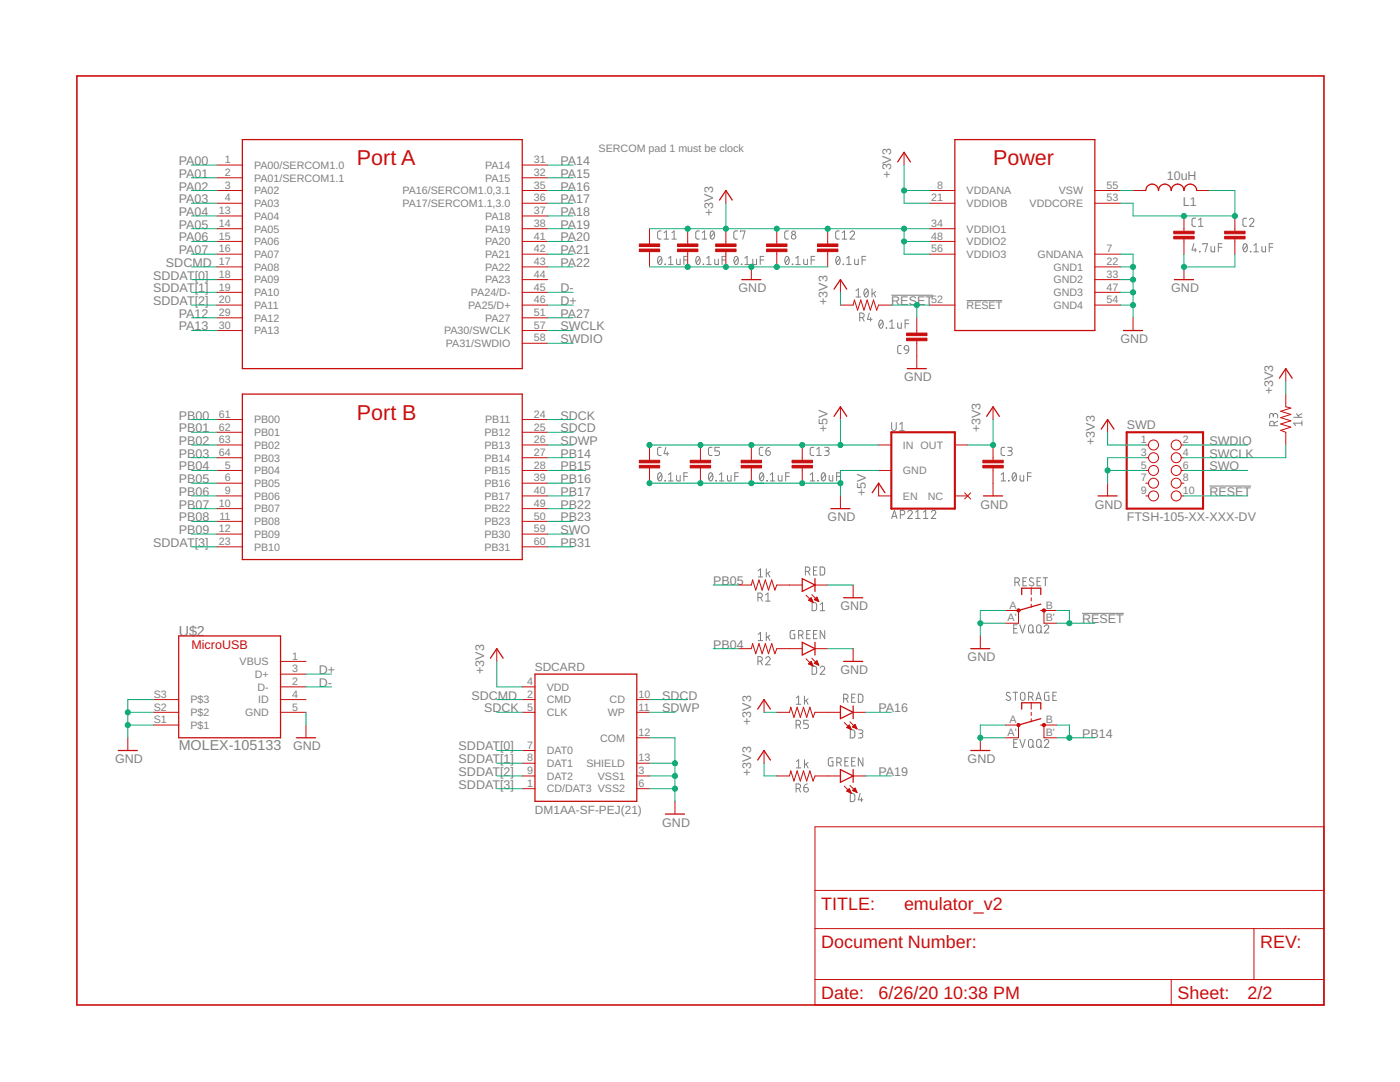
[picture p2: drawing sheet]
<svg xmlns="http://www.w3.org/2000/svg" width="279mm" height="216mm" viewBox="0 0 279 216" stroke-linecap="round" stroke-linejoin="round" font-family="sans-serif">
<g fill="none" stroke="#808080" stroke-width=".2">
<path d="M131.4 51.3l.3-.1a.97 .97 0 0 1 0 1.6 1.02 1.02 0 0 1-.3-1.5zM132 46.1h-.6l-.2 .3 .1 1.1 .1 .2h.6M132 51.5l-.7 .9M132.5 47.7h.9M132.5 46.4l.5-.3v1.6M132.7 52.7l.1 .1zM133.4 52.8h.9M133.4 51.5l.5-.3v1.6M134.1 47.7h.9M134.1 46.4l.4-.3v1.6M135 51.7v.9l.3 .2h.4v-1.1M136.5 51.9h.7"/>
<path d="M137.2 51.2h-.7v1.6M139 51.3l.3-.1a.97 .97 0 0 1 0 1.6 1.02 1.02 0 0 1-.3-1.5zM139.6 46.1h-.5l-.2 .3v1.1l.2 .2h.5M139.7 51.5l-.8 .9M140.1 47.7h1M140.1 46.4l.5-.3v1.6M140.3 52.7l.1 .1zM141 52.8h.9M141 51.5l.5-.3v1.6M141.9 46.2l.3-.1a.95 .95 0 0 1 0 1.6 1.04 1.04 0 0 1-.3-1.5zM142.5 46.4l-.7 .9M142.6 51.7l.1 .9 .2 .2h.5v-1.1"/>
<path d="M144.1 51.9h.7M144.8 51.2h-.7v1.6M146.7 51.3l.2-.1a.97 .97 0 0 1 0 1.6 1.02 1.02 0 0 1-.2-1.5zM147.2 46.1h-.5l-.2 .3v1.1l.2 .2h.5M147.3 51.5l-.7 .9M147.8 46.3v-.2h.9l-.5 1.6M148 52.7l.1 .1zM148.7 52.8h.8M148.7 51.5l.4-.3v1.6M150.2 51.7l.1 .9 .2 .2h.5v-1.1M151.7 51.9h.7M152.4 51.2h-.7v1.6"/>
<path d="M156.8 51.3l.3-.1a.97 .97 0 0 1 0 1.6 1.02 1.02 0 0 1-.3-1.5zM157.3 46.1l-.6 .1-.1 .2 .1 1.1 .1 .2h.5M157.4 51.5l-.7 .9M158.1 52.7l.1 .1zM158.8 52.8h.9M158.8 51.5l.5-.3v1.6M160.4 51.7v.9l.3 .2h.4v-1.1M161.9 51.9h.7M162.6 51.2h-.7v1.6M167 51.3l.2-.1a.97 .97 0 0 1 0 1.6 1.02 1.02 0 0 1-.2-1.5zM167.5 46.1l-.6 .1-.1 .2v1.1l.2 .2h.5M167.6 51.5l-.7 .9"/>
<path d="M168.1 47.7h.9M168.1 46.4l.4-.3v1.6M168.3 52.7l.1 .1zM169 52.8h.9M169 51.5l.4-.3v1.6M169.7 46.4a.45 .45 0 0 1 .6-.3 .45 .45 0 0 1 .1 .7l-.7 .9h.8M170.6 51.7v.9l.2 .2h.5v-1.1M170.8 58l.5-.4v1.7M170.8 59.3h.9M172 51.9h.8M172.6 57.7l.3-.1a.97 .97 0 0 1 0 1.7 1.02 1.02 0 0 1-.3-1.6zM172.8 51.2h-.8v1.6"/>
<path d="M173.2 58l-.7 .9M174 57.6v1.7M174.3 58.5l.5 .8M174.8 58.2l-.8 .5M177.9 58.9h8.3M192.9 60h7.1M238.3 48.6l-.4 1.3h.9M238.5 49.5v.7M238.6 43.5l-.5 .1-.2 .3v1.1l.2 .1 .5 .1M239.2 45.2h.9M239.2 43.9l.4-.4v1.7M239.4 50.2h.1z"/>
<path d="M240.1 48.8v-.2h.9l-.5 1.6M241.7 49.2v.9l.2 .1h.5v-1M243.1 49.3h.8M243.9 48.6h-.8v1.6M248.2 48.7l.3-.1a.97 .97 0 0 1 0 1.6 1.02 1.02 0 0 1-.3-1.5zM248.8 43.5l-.5 .1-.2 .3v1.1l.2 .1 .5 .1M248.9 49l-.8 .9M249.3 43.9a.45 .45 0 0 1 .7-.3 .45 .45 0 0 1 .1 .7l-.8 .9h1M249.5 50.2h.1zM250.2 50.2h.9M250.2 49l.5-.4v1.6M251.8 49.2l.1 .9 .2 .1h.5v-1"/>
<path d="M253.3 49.3h.7M254 48.6h-.7v1.6M171.6 63.4h.4a.46 .46 0 0 0 .5-.5 .46 .46 0 0 0-.5-.4h-.4v1.6M172.1 63.4l.4 .7M173.5 62.5l-.4 1.2h.9M173.8 63.4v.7M175.6 64l.2-.1a.95 .95 0 0 1 0 1.6 1.04 1.04 0 0 1-.2-1.5zM176.2 64.2l-.7 .9M176.9 65.4l.1 .1zM177.5 65.5h1M177.5 64.2l.5-.3v1.6M179.2 64.4v.9l.2 .2h.5v-1.1"/>
<path d="M179.9 68.9l-.5 .1-.2 .3v1l.2 .2 .5 .1M180.6 69.1l.3-.2 .3 .2 .2 .7-.8-.1-.2-.3zM180.6 64.6h.8M181.4 69.8l-.2 .5-.6 .3M181.4 63.9h-.8v1.6M131.4 94.4l.3-.1a.97 .97 0 0 1 0 1.7 1.03 1.03 0 0 1-.3-1.6zM132 89.3h-.6l-.2 .3 .1 1.1 .1 .1 .6 .1M132 94.7l-.7 .9M132.7 95.9l.1 .1zM132.9 89.3l-.4 1.2h.9M133.2 90.2v.7M133.4 96h.9"/>
<path d="M133.4 94.7l.5-.4v1.7M135 94.9v.9l.3 .2h.4v-1.1M136.5 95.1h.7M137.2 94.3h-.7v1.7M141.6 94.4l.2-.1a.97 .97 0 0 1 0 1.7 1.03 1.03 0 0 1-.2-1.6zM142.1 89.3h-.5l-.2 .3v1.1l.2 .1 .5 .1M142.2 94.7l-.7 .9M142.9 95.9l.1 .1zM143.6 96h.9M143.6 94.7l.4-.4v1.7M143.6 89.3h-.9v.7h.5a.46 .46 0 0 1 .4 .4 .46 .46 0 0 1-.4 .5h-.5M145.2 94.9v.9l.2 .2h.5v-1.1"/>
<path d="M146.6 95.1h.8M147.4 94.3h-.8v1.7M151.7 94.4l.3-.1a.97 .97 0 0 1 0 1.7 1.03 1.03 0 0 1-.3-1.6zM152.3 89.3h-.5l-.3 .3 .1 1.2 .7 .1M152.4 94.7l-.8 .9M152.8 90h.6a.45 .45 0 0 1 .3 .5 .45 .45 0 0 1-.4 .4 .45 .45 0 0 1-.5-.5zM153 95.9l.1 .1zM153.6 89.3l-.5 .1-.3 .6M153.7 96h.9M153.7 94.7l.5-.4v1.7M155.3 94.9v.9l.3 .2h.5v-1.1M156.8 95.1h.7"/>
<path d="M157.5 94.3h-.7v1.7M161.7 96h.9M161.7 94.7l.5-.4v1.7M162.4 89.3h-.5l-.2 .3 .1 1.2 .6 .1M163 90.9h.9M163 89.6l.4-.3v1.6M163.2 95.9l.1 .1zM164.1 94.4l.2-.1a.97 .97 0 0 1 0 1.7 1.03 1.03 0 0 1-.2-1.6zM164.6 89.3h.5a.36 .36 0 0 1 .4 .3 .36 .36 0 0 1-.4 .4h-.4M164.7 94.7l-.7 .9M165 90a.46 .46 0 0 1 .5 .4 .46 .46 0 0 1-.5 .5h-.4M165.5 94.9v.9l.3 .2h.4v-1.1"/>
<path d="M167 95.1h.7M167.7 94.3h-.7v1.7M177.9 84.3v1.2a.46 .46 0 0 0 .5 .4 .46 .46 0 0 0 .5-.4v-1.2M179.6 84.7l.4-.4v1.6M179.6 85.9h.9M199.8 94.7l.4-.4v1.7M199.8 96h.9M200.5 89.3h-.5l-.2 .3v1.1l.4 .2h.3M201.1 89.3h.5a.36 .36 0 0 1 .4 .3 .36 .36 0 0 1-.4 .4h-.3M201.3 95.9l.1 .1zM201.5 90a.46 .46 0 0 1 .5 .4 .46 .46 0 0 1-.5 .5h-.4M202.2 94.4l.2-.1a.97 .97 0 0 1 0 1.7 1.03 1.03 0 0 1-.2-1.6z"/>
<path d="M202.8 94.7l-.7 .9M203.6 94.9v.9l.3 .2h.4v-1.1M205.1 95.1h.7M205.8 94.3h-.7v1.7M241.4 97h8.3M254.1 83a.44 .44 0 0 1 .5-.5 .44 .44 0 0 1 .4 .5v.4M254.1 83.2v-.4a.36 .36 0 0 0-.4-.3 .36 .36 0 0 0-.3 .3v.6M254.3 84.9v-.4a.44 .44 0 0 0-.5-.4 .44 .44 0 0 0-.4 .4v.4h1.6M255 84.1l-.7 .3M258.2 83.3h1.6M258.7 82.5l.6 .8M259.8 84.4h-1.6l.4 .5"/>
<path d="M259.8 84v.9M259.8 82.5l-.7 .5M151.3 119.2h.4a.44 .44 0 0 0 .4-.4 .44 .44 0 0 0-.4-.5h-.4v1.7M151.3 113.9l.5-.4v1.6M151.3 115.1h.9M151.8 119.2l.3 .8M152.8 118.7l.5-.4v1.7M152.8 120h.9M152.9 113.5v1.6M153.2 114.4l.4 .7M153.6 114l-.7 .6M160.7 114h.5a.44 .44 0 0 0 .4-.4 .44 .44 0 0 0-.4-.5h-.5v1.6"/>
<path d="M161.3 114l.3 .7M162.3 113.9h.6M163.1 113.1h-.8v1.6h.8M163.7 113.1l.6 .1 .2 .2 .1 .9-.3 .4h-.6zM177.9 103.5l.6-1.7 .5 1.7M178.1 103h.8M179.7 102.7h.4a.44 .44 0 0 0 .5-.4 .44 .44 0 0 0-.5-.5h-.4v1.7M181.2 102.2a.44 .44 0 0 1 .6-.4 .44 .44 0 0 1 .1 .8l-.7 .9h.9M182.7 103.5h.9M182.7 102.2l.5-.4v1.7M184.3 103.5h.9M184.3 102.2l.4-.4v1.7"/>
<path d="M185.9 102.2a.44 .44 0 0 1 .6-.3 .44 .44 0 0 1 .1 .7l-.7 .9h.9M202.5 116.2h.5a.44 .44 0 0 0 .5-.5 .44 .44 0 0 0-.5-.4h-.5v1.6M203.1 116.2l.4 .7M204.2 116h.5M204.9 115.3h-.7v1.6h.7M206.2 115.4l-.5-.1-.3 .4 .1 .2 .6 .3a.38 .38 0 0 1 .2 .5 .38 .38 0 0 1-.6 .2l-.3-.2M207 116h.5M207.7 115.3h-.7v1.6h.7M208.2 115.3h.9M208.6 115.3v1.6M151.3 131.9h.4a.46 .46 0 0 0 .4-.4 .46 .46 0 0 0-.4-.5h-.4v1.7M151.3 126.6l.5-.4v1.6"/>
<path d="M151.3 127.8h.9M151.8 131.9l.3 .8M152.8 131.4a.45 .45 0 0 1 .6-.3 .45 .45 0 0 1 .2 .7l-.8 .9h.9M152.9 126.2v1.6M153.2 127.1l.4 .7M153.6 126.7l-.7 .6M158.6 125.8h-.5l-.4 .2v1.1l.2 .3h.7v-.8h-.3M158.9 139.3l.5-.4v1.6M159.4 126.7h.4a.46 .46 0 0 0 .5-.4 .46 .46 0 0 0-.5-.5h-.4v1.6M159.9 126.7l.4 .7M160.5 138.9v1.6M160.9 139.8l.4 .7"/>
<path d="M161 126.6h.5M161.3 139.4l-.8 .6M161.7 125.8h-.7v1.6h.7M162.1 120.2l.6 .1 .2 .2 .1 .9-.3 .4-.6 .1zM162.1 132.9l.6 .1 .2 .2 .1 .9-.3 .4-.6 .1zM162.3 126.6h.6M163.1 125.8h-.8v1.6h.8M163.7 133.3a.45 .45 0 0 1 .6-.3 .45 .45 0 0 1 .2 .7l-.8 .9h.9M163.7 121.9h.9M163.7 120.6l.4-.4v1.7M164.6 125.8v1.6l-.9-1.6v1.6M168.4 139.4h.4a.46 .46 0 0 0 .4-.4 .46 .46 0 0 0-.4-.5h-.4v1.6"/>
<path d="M168.9 139.4l.3 .7M170 139.2h.5M170.7 138.5h-.7v1.6h.7M171.3 138.5l.6 .1 .3 .2v.9l-.3 .4h-.6zM201.6 138.3l-.4-.2-.3 .1-.1 .3 .1 .2 .6 .4a.38 .38 0 0 1 .1 .5 .38 .38 0 0 1-.5 .1l-.3-.2M202.2 138.1h.9M202.3 125.4h.6M202.6 138.1v1.7M203 124.7h-.7v1.6h.7M203.5 124.7l.6 1.6 .5-1.6M203.8 138.3l.3-.2 .3 .2 .2 1a.46 .46 0 0 1-.5 .5 .46 .46 0 0 1-.5-.5v-.7zM205.3 139h.4a.46 .46 0 0 0 .5-.4 .46 .46 0 0 0-.5-.5h-.4v1.7"/>
<path d="M205.4 124.8l.3-.1 .3 .1 .2 1.1a.46 .46 0 0 1-.5 .4 .46 .46 0 0 1-.4-.4v-.8zM205.8 139l.4 .8M206 125.9l.3 .4M206.7 139.8l.6-1.7 .5 1.7M206.9 139.4h.8M207 124.8l.3-.1 .3 .1 .2 1.1a.44 .44 0 0 1-.5 .4 .44 .44 0 0 1-.4-.4zM207.6 125.9l.4 .4M208.4 125.1a.44 .44 0 0 1 .6-.4 .44 .44 0 0 1 .2 .7l-.8 .9h.9M209.3 138.1h-.5l-.3 .3-.1 1 .3 .3 .6 .1v-.9h-.2M210.1 138.9h.6M210.8 138.1h-.7v1.7h.7M216 122.4h8.3"/>
<path d="M158.9 144.6h.4a.46 .46 0 0 0 .5-.4 .46 .46 0 0 0-.5-.5h-.4v1.7M158.9 157.3h.4a.46 .46 0 0 0 .5-.4 .46 .46 0 0 0-.5-.5h-.4v1.7M158.9 152l.5-.4v1.6M158.9 140.5h.9M158.9 153.2h.9M159.4 144.6l.4 .8M159.4 157.3l.4 .8M160.4 157.1h.6a.45 .45 0 0 1 .3 .5 .45 .45 0 0 1-.4 .4 .45 .45 0 0 1-.5-.4zM160.5 151.6v1.6M160.9 152.5l.4 .7M161.1 156.4l-.4 .2-.3 .5M161.3 152.1l-.8 .6"/>
<path d="M161.3 143.7h-.9v.7h.6a.46 .46 0 0 1 .3 .5 .46 .46 0 0 1-.3 .5h-.6M166.2 151.2h-.7l-.1 .2-.1 1.1 .2 .3h.7v-.9h-.3M167 152.1h.4a.46 .46 0 0 0 .5-.4 .46 .46 0 0 0-.5-.5h-.4v1.6M167.5 152.1l.4 .7M168.6 151.9h.5M169.3 151.2h-.7v1.6h.7M169.7 145.6l.6 .1 .3 .2a1.33 1.33 0 0 1-.1 1.2l-.8 .2zM169.7 158.3l.8 .2a1.33 1.33 0 0 1 .1 1.2l-.3 .2-.6 .1zM170 151.9h.5M170.7 151.2h-.7v1.6h.7M171.3 145.6h.6a.36 .36 0 0 1 .3 .4 .36 .36 0 0 1-.3 .3h-.4M171.7 158.3l-.4 1.3h.9"/>
<path d="M171.8 146.3a.46 .46 0 0 1 .4 .5 .46 .46 0 0 1-.4 .5h-.5M171.9 159.2v.8M172.2 151.2v1.6l-.9-1.6v1.6M202.3 148.3h.6M203 147.5h-.7v1.7h.7M203.5 147.5l.6 1.7 .5-1.7M205.4 147.7l.3-.2 .3 .2 .2 1a.46 .46 0 0 1-.5 .5 .46 .46 0 0 1-.4-.5zM206 148.8l.3 .4M207 147.7l.3-.2 .3 .2 .2 1a.44 .44 0 0 1-.5 .5 .44 .44 0 0 1-.4-.5zM207.6 148.8l.4 .4M208.4 147.9a.44 .44 0 0 1 .6-.3 .44 .44 0 0 1 .2 .7l-.8 .9h.9"/>
<circle cx="158.4" cy="46.5" r=".36"/>
<circle cx="158.4" cy="47.3" r=".46"/>
</g>
<path d="M15.3 15.2h248.9v185.3h-248.9z" fill="none" stroke="#c90d0c" stroke-width=".32"/>
<g fill="none" stroke="#c90d0c" stroke-width=".2">
<path d="M43.3 32.9h5.1M43.3 35.5h5.1M43.3 38h5.1M104.2 32.9h5.1M104.2 35.5h5.1M104.2 38h5.1M144.9 38v2.6M180.4 30.4v2.5M185.5 38h5.1M218.5 38h5.1M226.1 38h2.6M238.8 38h2.6"/>
<path d="M43.3 40.6h5.1M43.3 43.1h5.1M43.3 45.6h5.1M43.3 48.2h5.1M43.3 50.7h5.1M43.3 55.8h5.1M43.3 58.3h5.1M43.3 53.3h5.1M104.2 40.6h5.1M104.2 43.1h5.1M104.2 45.6h5.1M104.2 48.2h5.1"/>
<path d="M104.2 50.7h5.1M104.2 55.8h5.1M104.2 58.3h5.1M104.2 53.3h5.1M129.6 45.6v3.1M129.6 50.2v3.1M137.2 45.6v3.1M137.2 50.2v3.1M144.9 45.6v3.1M144.9 50.2v3.1M149.9 53.3v2.5M155 45.6v3.1"/>
<path d="M155 50.2v3.1M165.2 45.6v3.1M165.2 50.2v3.1M167.7 55.8v2.5M185.5 40.6h5.1M185.5 45.6h5.1M185.5 48.2h5.1M185.5 50.7h5.1M218.5 40.6h5.1M218.5 50.7h5.1M218.5 55.8h5.1M218.5 58.3h5.1"/>
<path d="M218.5 53.3h5.1M236.3 43.1v3M236.3 47.7v3M236.3 53.3v2.5M246.4 43.1v3M246.4 47.7v3M43.3 60.9h5.1M43.3 63.4h5.1M43.3 66h5.1M104.2 60.9h5.1M104.2 63.4h5.1M104.2 66h5.1"/>
<path d="M104.2 68.5h5.1M167.7 60.9h2.6l.2-1 .7 2 .6-2 .6 2 .7-2 .6 2 .6-2 .7 2 .3-1h2.6M183 63.4v3.1M183 68v5.6M185.5 60.9h5.1M218.5 60.9h5.1M226.1 63.4v2.6M256.6 78.6v2.6l1 .2-2 .7 2 .6-2 .6 2 .7-2 .6 2 .6-2 .7 1 .4v2.5M256.6 73.6v2.5M43.3 86.3h5.1M43.3 88.8h5.1M43.3 91.3h5.1"/>
<path d="M43.3 93.9h5.1M43.3 96.4h5.1M43.3 99h5.1M43.3 83.7h5.1M104.2 86.3h5.1M104.2 88.8h5.1M104.2 91.3h5.1M104.2 93.9h5.1M104.2 96.4h5.1M104.2 99h5.1M104.2 83.7h5.1M129.6 88.8v3"/>
<path d="M129.6 93.4v3M139.8 88.8v3M139.8 93.4v3M149.9 88.8v3M149.9 93.4v3M160.1 88.8v3M160.1 93.4v3M167.7 81.2v2.5M167.7 99v2.5M175.3 88.8h2.6M175.3 93.9h2.6M175.3 96.4v2.6h2.6"/>
<path d="M190.6 88.8h2.5M190.6 99h2.5M192.5 98.3l1.2 1.3M193.7 98.3l-1.2 1.3M198.2 81.2v2.5M198.2 88.8v3M198.2 93.4v5.6M221 83.7v2.6M221 96.4v2.6M228.7 88.8h.5M228.7 91.3h.5M228.7 93.9h.5"/>
<path d="M228.7 96.4h.5M228.7 99h.5M235.7 88.8h.6M235.7 91.3h.6M235.7 93.9h.6M235.7 96.4h.6M235.7 99h.6M43.3 101.5h5.1M43.3 104h5.1M43.3 106.6h5.1M43.3 109.1h5.1M104.2 101.5h5.1"/>
<path d="M104.2 104h5.1M104.2 106.6h5.1M104.2 109.1h5.1M147.4 116.7h2.5l.3-1 .6 2.1 .7-2.1 .6 2.1 .6-2.1 .7 2.1 .6-2.1 .6 2.1 .4-1.1h5.1M160.9 118.8l1.4 1.4M161.4 119.8l.5-.5 .4 .9zM161.4 119.7h.7M161.5 119.8h.6M161.5 119.6h.5M161.7 119.5h.3M161.8 120h.4M161.8 119.4h.1"/>
<path d="M162 118.6l1.4 1.4M162.5 119.7l.5-.6 .4 .9zM162.6 119.6h.6M162.6 116.7h2.6M162.7 119.7h.6M162.7 119.5h.5M162.8 119.4h.3M162.9 119.2h.2M162.9 119.8h.4M163.2 120h.2M170.3 116.7v2.6M205.8 117.4v1.2"/>
<path d="M205.8 119.3v.6M30.6 139.6h5.1M56 139.6h5.1M56 137.1h5.1M56 132h5.1M56 134.5h5.1M99.1 129.4v2.6M104.2 139.6h2.6M104.2 137.1h2.6M127.1 139.6h2.5M147.4 129.4h2.5l.3-1 .6 2.1 .7-2.1 .6 2.1 .6-2.1 .7 2.1 .6-2.1 .6 2.1 .4-1.1h5.1M152.5 139.6v2.5"/>
<path d="M160.9 131.5l1.4 1.4M161.4 132.5l.5-.5 .4 .9zM161.4 132.5h.7M161.5 132.4h.6M161.6 132.3h.4M161.7 132.1h.2M161.7 132.6h.5M161.8 132h.1M162 131.3l1.4 1.4M162 132.8h.2M162.1 120.1h.1M162.5 132.4l.5-.6 .4 .9z"/>
<path d="M162.6 132.4h.7M162.6 132.3h.6M162.6 129.4h2.6M162.7 132.1h.5M162.8 132h.3M162.9 132.5h.4M163 131.9h.1M163.2 132.6h.2M170.3 129.4v2.6M195.6 126.9v2.5M200.7 121.8h2.6v2.6h-2.6M205.8 120.5v.7"/>
<path d="M210.9 121.8h-2.6v2.6h2.6M25.5 147.2v2.6M30.6 142.1h5.1M30.6 144.7h5.1M56 142.1h5.1M61.1 144.7v2.5M104.2 157.4h2.6M104.2 154.8h2.6M104.2 142.1h2.6M104.2 149.8h2.6M104.2 152.3h2.6M127.1 157.4h2.5"/>
<path d="M127.1 154.8h2.5M127.1 142.1h2.5M127.1 152.3h2.5M127.1 147.2h2.5M134.7 159.9v2.5M152.5 149.8v2.5M155 154.8h2.6l.2-1 .7 2.1 .6-2.1 .6 2.1 .7-2.1 .6 2.1 .6-2.1 .7 2.1 .3-1.1h5.1M155 142.1h2.6l.2-1 .7 2.1 .6-2.1 .6 2.1 .7-2.1 .6 2.1 .6-2.1 .7 2.1 .3-1.1h5.1M168.5 144.2l1.4 1.4M168.5 156.9l1.4 1.3M169 145.2h.7M169 157.9l.5-.5 .4 .8z"/>
<path d="M169 157.8h.7M169.1 145.1h.6M169.1 157.7h.6M169.2 158h.6M169.2 144.9h.4M169.3 145.3h.5M169.3 157.6h.3M169.4 144.8h.2M169.4 157.5h.1M169.5 158.1h.3M169.5 144.7h.1M169.5 144.7l-.5 .5 .9 .4"/>
<path d="M169.5 144.7l.4 .9M169.5 145.4h.3M169.6 144l1.4 1.4M169.6 156.7l1.4 1.4M169.8 158.2h.1M169.8 145.5h.1M170.1 145.1h.8M170.1 145.1l.9 .3M170.1 145.1l.5-.6 .4 .9M170.1 157.7l.9 .4M170.1 157.7l.5-.5 .4 .9M170.2 157.7h.6"/>
<path d="M170.2 144.9h.6M170.3 154.8h2.5M170.3 142.1h2.5M170.3 157.6h.5M170.3 157.8h.6M170.4 144.8h.4M170.4 157.5h.3M170.4 145.2h.5M170.5 144.7h.2M170.5 157.4h.2M170.6 144.6h.1M170.6 158h.3"/>
<path d="M170.7 145.3h.3M170.9 158.1h.1M171 145.4h.1M195.6 147.2v2.6M200.7 144.7h2.6v2.5h-2.6M205.8 140.2v1.3M205.8 142.1v.7M205.8 143.4v.6M210.9 144.7h-2.6v2.5h2.6M162.6 165h101.6v35.5h-101.6zM162.6 177.7h101.6M162.6 185.3h101.6"/>
<path d="M162.6 195.5h101.6M233.7 195.5v5M250.3 185.3v10.2"/>
<circle cx="230.2" cy="96.4" r=".99"/>
<circle cx="230.2" cy="91.3" r=".99"/>
<circle cx="230.2" cy="99" r=".99"/>
<circle cx="230.2" cy="88.8" r=".99"/>
<circle cx="230.2" cy="93.9" r=".99"/>
<circle cx="234.7" cy="91.3" r=".99"/>
<circle cx="234.7" cy="93.9" r=".99"/>
<circle cx="234.7" cy="96.4" r=".99"/>
<circle cx="234.7" cy="88.8" r=".99"/>
<circle cx="234.7" cy="99" r=".99"/>
</g>
<g fill="none" stroke="#c90d0c" stroke-width=".25">
<path d="M48.4 27.9h55.8v45.7h-55.8zM143.6 39.9l1.3-1.9 1.2 1.9M179.2 32.3l1.2-1.9 1.3 1.9M190.6 27.9h27.9v38.1h-27.9zM228.7 38a1.27 1.27 0 0 1 1.2-1.3 1.27 1.27 0 0 1 1.3 1.3 1.27 1.27 0 0 1 1.3-1.3 1.27 1.27 0 0 1 1.2 1.3 1.27 1.27 0 0 1 1.3-1.3 1.27 1.27 0 0 1 1.3 1.3 1.27 1.27 0 0 1 1.3-1.3 1.27 1.27 0 0 1 1.2 1.3M148 55.8h3.8M166.5 57.7l1.2-1.9 1.3 1.9M234.4 55.8h3.8M48.4 78.6h55.8v33.1h-55.8zM181.1 73.6h3.8M224.2 66h3.8M255.3 75.5l1.3-1.9 1.3 1.9"/>
<path d="M166.5 83.1l1.2-1.9 1.3 1.9M174.1 98.3l1.2-1.9 1.3 1.9M196.3 99h3.8M196.9 83.1l1.3-1.9 1.3 1.9M219.1 99h3.8M219.8 85.6l1.2-1.9 1.3 1.9M160.1 115.5l2.5 1.2-2.5 1.3zM162.6 115.5v2.5M165.8 101.5h3.8M168.4 119.3h3.8M203.9 118.6v-1.2h3.8v1.2M35.7 126.9h20.3v20.3h-20.3z"/>
<path d="M97.9 131.3l1.2-1.9 1.3 1.9M106.8 134.5h20.3v25.4h-20.3zM160.1 128.2l2.5 1.2-2.5 1.3zM162.6 128.2v2.5M168.4 132h3.8M193.7 129.4h3.8M207.7 121.8h.6M207.7 120.5l-4.4 1.3M23.6 149.8h3.8M59.2 147.2h3.8M151.2 141.5l1.3-1.9 1.3 1.9M151.2 151.7l1.3-1.9 1.3 1.9"/>
<path d="M167.7 140.9l2.6 1.2-2.6 1.3zM167.7 153.6l2.6 1.2-2.6 1.3zM170.3 140.9v2.5M170.3 153.6v2.5M193.7 149.8h3.8M203.9 141.5v-1.3h3.8v1.3M207.7 144.7h.6M207.7 143.4l-4.4 1.3M132.8 162.4h3.8"/>
</g>
<g fill="#c90d0c" stroke="#c90d0c" stroke-width=".2">
<path d="M234.3 47.2h4v.5h-4z"/>
<path d="M234.3 46.1h4v.6h-4z"/>
<path d="M244.4 47.2h4.1v.5h-4.1z"/>
<path d="M244.4 46.1h4.1v.6h-4.1z"/>
<path d="M196.2 92.9h4v.5h-4z"/>
<path d="M196.2 91.8h4v.6h-4z"/>
<path d="M180.9 66.5h4.1v.5h-4.1z"/>
<path d="M180.9 67.5h4.1v.5h-4.1z"/>
<path d="M153 49.7h4.1v.5h-4.1z"/>
<path d="M153 48.7h4.1v.5h-4.1z"/>
<path d="M142.8 49.7h4.1v.5h-4.1z"/>
<path d="M142.8 48.7h4.1v.5h-4.1z"/>
<path d="M127.6 92.9h4.1v.5h-4.1z"/>
<path d="M127.6 91.8h4.1v.6h-4.1z"/>
<path d="M137.8 92.9h4v.5h-4z"/>
<path d="M137.8 91.8h4v.6h-4z"/>
<path d="M147.9 92.9h4.1v.5h-4.1z"/>
<path d="M147.9 91.8h4.1v.6h-4.1z"/>
<path d="M135.2 49.7h4.1v.5h-4.1z"/>
<path d="M135.2 48.7h4.1v.5h-4.1z"/>
<path d="M127.6 49.7h4.1v.5h-4.1z"/>
<path d="M127.6 48.7h4.1v.5h-4.1z"/>
<path d="M163.2 49.7h4v.5h-4z"/>
<path d="M163.2 48.7h4v.5h-4z"/>
<path d="M158.1 92.9h4v.5h-4z"/>
<path d="M158.1 91.8h4v.6h-4z"/>
</g>
<path d="M177.9 86.3h12.7v15.2h-12.7zM224.9 86.3h15.2v15.2h-15.2z" fill="none" stroke="#c90d0c" stroke-width=".42"/>
<g fill="#c90d0c" stroke="#c90d0c" stroke-width=".2">
<circle cx="203.3" cy="121.8" r=".33"/>
<circle cx="208.4" cy="121.8" r=".33"/>
<circle cx="203.3" cy="144.7" r=".33"/>
<circle cx="208.4" cy="144.7" r=".33"/>
</g>
<g fill="none" stroke="#0dab76" stroke-width=".2">
<path d="M38.2 38h5.1M38.2 32.9h5.1M38.2 35.5h5.1M109.3 38h5.1M109.3 32.9h5.1M109.3 35.5h5.1M180.4 38h5.1M180.4 32.9v7.7h5.1M223.6 38h2.5M241.4 38h5v5.1h-20.3v-2.5h-2.5M38.2 40.6h5.1M38.2 43.1h5.1"/>
<path d="M38.2 45.6h5.1M38.2 48.2h5.1M38.2 50.7h5.1M38.2 53.3h5.1M38.2 55.8h5.1M38.2 58.3h5.1M109.3 40.6h5.1M109.3 43.1h5.1M109.3 45.6h5.1M109.3 48.2h5.1M109.3 50.7h5.1M109.3 53.3h5.1"/>
<path d="M109.3 58.3h5.1M129.6 45.6h55.9M129.6 53.3h35.6M144.9 40.6v5M167.7 58.3v2.6M180.4 48.2h5.1M180.4 45.6v5.1h5.1M223.6 50.7h2.5v12.7M223.6 53.3h2.5M223.6 55.8h2.5M223.6 58.3h2.5M236.3 50.7v2.6h10.1v-2.6"/>
<path d="M38.2 60.9h5.1M38.2 66h5.1M38.2 63.4h5.1M109.3 60.9h5.1M109.3 66h5.1M109.3 68.5h5.1M109.3 63.4h5.1M177.9 60.9h7.6M183 60.9v2.5M223.6 60.9h2.5M256.6 76.1v2.5M38.2 91.3h5.1"/>
<path d="M38.2 88.8h5.1M38.2 93.9h5.1M38.2 96.4h5.1M38.2 99h5.1M38.2 83.7h5.1M38.2 86.3h5.1M109.3 91.3h5.1M109.3 88.8h5.1M109.3 93.9h7.6M109.3 96.4h5.1M109.3 99h5.1M109.3 83.7h5.1"/>
<path d="M109.3 86.3h5.1M129.6 88.8h45.7M129.6 96.4h38.1M167.7 83.7v5.1M175.3 93.9h-7.6v5.1M198.2 83.7v5.1h-5.1M221 86.3v2.5h7.7M221 93.9h7.7M228.7 91.3h-7.7v5.1M236.3 88.8h12.7M236.3 93.9h12.7M236.3 99h12.7"/>
<path d="M256.6 88.8v2.5h-20.3M38.2 101.5h5.1M38.2 104h5.1M38.2 106.6h5.1M38.2 109.1h5.1M109.3 101.5h5.1M109.3 104h5.1M109.3 106.6h5.1M109.3 109.1h5.1M142.3 116.7h5.1M165.2 116.7h5.1M30.6 139.6h-5.1v7.6"/>
<path d="M61.1 134.5h5M61.1 137.1h5M99.1 139.6h5.1M99.1 132v5.1h5.1M129.6 139.6h7.6M142.3 129.4h5.1M165.2 129.4h5.1M195.6 124.4h5.1M200.7 121.8h-5.1v5.1M210.9 121.8h2.5v2.6M210.9 124.4h7.6M25.5 142.1h5.1"/>
<path d="M25.5 144.7h5.1M61.1 142.1v2.6M99.1 149.8h5.1M99.1 154.8h5.1M99.1 142.1h5.1M99.1 157.4h5.1M99.1 152.3h5.1M129.6 154.8h5.1M129.6 142.1h5.1M129.6 147.2h5.1v12.7M129.6 157.4h5.1M129.6 152.3h5.1"/>
<path d="M152.5 152.3v2.5h2.5M152.5 142.1h2.5M172.8 154.8h5.1M172.8 142.1h5.1M200.7 144.7h-5.1v2.5h5.1M210.9 147.2h7.6M210.9 144.7h2.5v2.5"/>
</g>
<g fill="#0dab76" stroke="#0dab76" stroke-width=".2">
<circle cx="213.4" cy="147.2" r=".51"/>
<circle cx="226.1" cy="60.9" r=".51"/>
<circle cx="226.1" cy="58.3" r=".51"/>
<circle cx="226.1" cy="55.8" r=".51"/>
<circle cx="226.1" cy="53.3" r=".51"/>
<circle cx="236.3" cy="53.3" r=".51"/>
<circle cx="134.7" cy="157.4" r=".51"/>
<circle cx="134.7" cy="154.8" r=".51"/>
<circle cx="134.7" cy="152.3" r=".51"/>
<circle cx="195.6" cy="124.4" r=".51"/>
<circle cx="221" cy="93.9" r=".51"/>
<circle cx="155" cy="53.3" r=".51"/>
<circle cx="144.9" cy="53.3" r=".51"/>
<circle cx="149.9" cy="53.3" r=".51"/>
<circle cx="137.2" cy="53.3" r=".51"/>
<circle cx="129.6" cy="96.4" r=".51"/>
<circle cx="149.9" cy="96.4" r=".51"/>
<circle cx="139.8" cy="96.4" r=".51"/>
<circle cx="167.7" cy="96.4" r=".51"/>
<circle cx="160.1" cy="96.4" r=".51"/>
<circle cx="195.6" cy="147.2" r=".51"/>
<circle cx="25.5" cy="144.7" r=".51"/>
<circle cx="25.5" cy="142.1" r=".51"/>
<circle cx="236.3" cy="43.1" r=".51"/>
<circle cx="246.4" cy="43.1" r=".51"/>
<circle cx="198.2" cy="88.8" r=".51"/>
<circle cx="180.4" cy="38" r=".51"/>
<circle cx="180.4" cy="45.6" r=".51"/>
<circle cx="180.4" cy="48.2" r=".51"/>
<circle cx="155" cy="45.6" r=".51"/>
<circle cx="144.9" cy="45.6" r=".51"/>
<circle cx="165.2" cy="45.6" r=".51"/>
<circle cx="137.2" cy="45.6" r=".51"/>
<circle cx="149.9" cy="88.8" r=".51"/>
<circle cx="167.7" cy="88.8" r=".51"/>
<circle cx="139.8" cy="88.8" r=".51"/>
<circle cx="129.6" cy="88.8" r=".51"/>
<circle cx="160.1" cy="88.8" r=".51"/>
<circle cx="183" cy="60.9" r=".51"/>
<circle cx="213.4" cy="124.4" r=".51"/>
</g>
<g font-size="4.3" fill="#c90d0c">
<text x="71.2" y="32.9">Port A</text>
<text x="198.2" y="32.9">Power</text>
<text x="71.2" y="83.7">Port B</text>
</g>
<g font-size="3.6" fill="#c90d0c">
<text x="163.9" y="181.5">TITLE:</text>
<text x="180.4" y="181.5">emulator_v2</text>
<text x="163.9" y="189.1">Document Number:</text>
<text x="251.5" y="189.1">REV:</text>
<text x="163.9" y="199.3">Date:</text>
<text x="175.3" y="199.3">6/26/20</text>
<text x="188.3" y="199.3">10:38 PM</text>
<text x="235" y="199.3">Sheet:</text>
<text x="249" y="199.3">2/2</text>
</g>
<g font-size="2.9" fill="#808080">
<text x="35.7" y="126.9">U$2</text>
<text x="35.7" y="149.7">MOLEX-105133</text>
</g>
<g font-size="2.5" fill="#808080">
<text x="35.7" y="35.5">PA01</text>
<text x="35.7" y="32.9">PA00</text>
<text x="111.8" y="32.9">PA14</text>
<text x="111.8" y="35.5">PA15</text>
<text x="177.9" y="35.5" transform="rotate(-90 177.9 35.5)">+3V3</text>
<text x="232.9" y="36">10uH</text>
<text x="35.7" y="38">PA02</text>
<text x="35.7" y="40.6">PA03</text>
<text x="111.8" y="40.6">PA17</text>
<text x="111.8" y="38">PA16</text>
<text x="236.1" y="41.1">L1</text>
<text x="35.7" y="43.1">PA04</text>
<text x="35.7" y="45.6">PA05</text>
<text x="111.8" y="43.1">PA18</text>
<text x="111.8" y="45.6">PA19</text>
<text x="142.3" y="43.1" transform="rotate(-90 142.3 43.1)">+3V3</text>
<text x="33.1" y="53.2">SDCMD</text>
<text x="35.7" y="48.2">PA06</text>
<text x="35.7" y="50.7">PA07</text>
<text x="111.8" y="48.2">PA20</text>
<text x="111.8" y="50.7">PA21</text>
<text x="111.8" y="53.2">PA22</text>
<text x="30.6" y="55.8">SDDAT[0]</text>
<text x="30.6" y="58.3">SDDAT[1]</text>
<text x="111.8" y="58.3">D-</text>
<text x="147.4" y="58.3">GND</text>
<text x="233.7" y="58.3">GND</text>
<text x="30.6" y="60.9">SDDAT[2]</text>
<text x="35.7" y="63.4">PA12</text>
<text x="35.7" y="65.9">PA13</text>
<text x="111.8" y="60.9">D+</text>
<text x="111.8" y="65.9">SWCLK</text>
<text x="111.8" y="63.4">PA27</text>
<text x="165.2" y="60.9" transform="rotate(-90 165.2 60.9)">+3V3</text>
<text x="177.9" y="60.9">RESET</text>
<text x="111.8" y="68.5">SWDIO</text>
<text x="223.6" y="68.5">GND</text>
<text x="180.4" y="76.1">GND</text>
<text x="35.7" y="83.7">PB00</text>
<text x="111.8" y="83.7">SDCK</text>
<text x="254.1" y="78.6" transform="rotate(-90 254.1 78.6)">+3V3</text>
<text x="35.7" y="88.8">PB02</text>
<text x="35.7" y="86.3">PB01</text>
<text x="111.8" y="86.3">SDCD</text>
<text x="111.8" y="88.8">SDWP</text>
<text x="165.2" y="86.3" transform="rotate(-90 165.2 86.3)">+5V</text>
<text x="195.7" y="86.3" transform="rotate(-90 195.7 86.3)">+3V3</text>
<text x="218.5" y="88.8" transform="rotate(-90 218.5 88.8)">+3V3</text>
<text x="224.9" y="85.6">SWD</text>
<text x="241.4" y="88.8">SWDIO</text>
<text x="35.7" y="91.3">PB03</text>
<text x="35.7" y="93.9">PB04</text>
<text x="111.8" y="91.3">PB14</text>
<text x="111.8" y="93.9">PB15</text>
<text x="241.4" y="91.3">SWCLK</text>
<text x="241.4" y="93.9">SWO</text>
<text x="35.7" y="96.4">PB05</text>
<text x="35.7" y="99">PB06</text>
<text x="35.7" y="101.5">PB07</text>
<text x="111.8" y="96.4">PB16</text>
<text x="111.8" y="99">PB17</text>
<text x="111.8" y="101.5">PB22</text>
<text x="172.8" y="99" transform="rotate(-90 172.8 99)">+5V</text>
<text x="195.7" y="101.5">GND</text>
<text x="218.5" y="101.5">GND</text>
<text x="241.4" y="99">RESET</text>
<text x="35.7" y="104">PB08</text>
<text x="35.7" y="106.6">PB09</text>
<text x="111.8" y="104">PB23</text>
<text x="111.8" y="106.6">SWO</text>
<text x="165.2" y="104">GND</text>
<text x="224.9" y="104">FTSH-105-XX-XXX-DV</text>
<text x="30.6" y="109.1">SDDAT[3]</text>
<text x="111.8" y="109.1">PB31</text>
<text x="142.3" y="116.7">PB05</text>
<text x="167.7" y="121.8">GND</text>
<text x="216" y="124.4">RESET</text>
<text x="142.3" y="129.4">PB04</text>
<text x="193.1" y="132">GND</text>
<text x="63.6" y="134.5">D+</text>
<text x="63.6" y="137">D-</text>
<text x="96.6" y="134.5" transform="rotate(-90 96.6 134.5)">+3V3</text>
<text x="167.7" y="134.5">GND</text>
<text x="94.1" y="139.6">SDCMD</text>
<text x="96.6" y="142.1">SDCK</text>
<text x="132.2" y="139.6">SDCD</text>
<text x="132.2" y="142.1">SDWP</text>
<text x="175.3" y="142.1">PA16</text>
<text x="58.5" y="149.7">GND</text>
<text x="91.5" y="149.7">SDDAT[0]</text>
<text x="149.9" y="144.7" transform="rotate(-90 149.9 144.7)">+3V3</text>
<text x="216" y="147.2">PB14</text>
<text x="23" y="152.3">GND</text>
<text x="91.5" y="152.3">SDDAT[1]</text>
<text x="91.5" y="154.8">SDDAT[2]</text>
<text x="149.9" y="154.8" transform="rotate(-90 149.9 154.8)">+3V3</text>
<text x="175.3" y="154.8">PA19</text>
<text x="193.1" y="152.3">GND</text>
<text x="91.5" y="157.4">SDDAT[3]</text>
<text x="132.2" y="165">GND</text>
</g>
<text font-size="2.5" fill="#c90d0c" x="38.2" y="129.4">MicroUSB</text>
<g font-size="2.4" fill="#808080">
<text x="106.7" y="134">SDCARD</text>
<text x="106.8" y="162.4">DM1AA-SF-PEJ(21)</text>
</g>
<g font-size="2.1" fill="#808080">
<text x="44.8" y="32.6">1</text>
<text x="44.8" y="35.1">2</text>
<text x="50.7" y="33.7">PA00/SERCOM1.0</text>
<text x="96.8" y="33.7">PA14</text>
<text x="106.6" y="32.6">31</text>
<text x="106.6" y="35.1">32</text>
<text x="119.5" y="30.4">SERCOM pad 1 must be clock</text>
<text x="44.8" y="37.7">3</text>
<text x="44.8" y="40.2">4</text>
<text x="50.7" y="36.2">PA01/SERCOM1.1</text>
<text x="50.7" y="38.8">PA02</text>
<text x="50.7" y="41.3">PA03</text>
<text x="80.3" y="38.8">PA16/SERCOM1.0,3.1</text>
<text x="80.3" y="41.3">PA17/SERCOM1.1,3.0</text>
<text x="96.8" y="36.2">PA15</text>
<text x="106.6" y="37.7">35</text>
<text x="106.6" y="40.2">36</text>
<text x="185.9" y="40.2">21</text>
<text x="187.1" y="37.7">8</text>
<text x="192.9" y="38.8">VDDANA</text>
<text x="192.9" y="41.3">VDDIOB</text>
<text x="205.5" y="41.3">VDDCORE</text>
<text x="211.3" y="38.8">VSW</text>
<text x="220.8" y="37.7">55</text>
<text x="220.8" y="40.2">53</text>
<text x="43.7" y="42.7">13</text>
<text x="43.7" y="45.3">14</text>
<text x="43.7" y="47.8">15</text>
<text x="50.7" y="43.9">PA04</text>
<text x="50.7" y="46.4">PA05</text>
<text x="96.8" y="43.9">PA18</text>
<text x="96.8" y="46.4">PA19</text>
<text x="106.6" y="42.7">37</text>
<text x="106.6" y="45.3">38</text>
<text x="106.6" y="47.8">41</text>
<text x="185.9" y="47.8">48</text>
<text x="185.9" y="45.3">34</text>
<text x="192.9" y="46.4">VDDIO1</text>
<text x="43.7" y="50.4">16</text>
<text x="43.7" y="52.9">17</text>
<text x="50.7" y="48.9">PA06</text>
<text x="50.7" y="51.5">PA07</text>
<text x="96.8" y="48.9">PA20</text>
<text x="96.8" y="51.5">PA21</text>
<text x="106.6" y="50.4">42</text>
<text x="106.6" y="52.9">43</text>
<text x="185.9" y="50.4">56</text>
<text x="192.9" y="48.9">VDDIO2</text>
<text x="192.9" y="51.5">VDDIO3</text>
<text x="207" y="51.5">GNDANA</text>
<text x="220.8" y="50.4">7</text>
<text x="220.8" y="52.9">22</text>
<text x="43.7" y="55.4">18</text>
<text x="43.7" y="58">19</text>
<text x="50.7" y="56.6">PA09</text>
<text x="50.7" y="59.1">PA10</text>
<text x="50.7" y="54">PA08</text>
<text x="94" y="59.1">PA24/D-</text>
<text x="96.8" y="54">PA22</text>
<text x="96.8" y="56.6">PA23</text>
<text x="106.6" y="55.4">44</text>
<text x="106.6" y="58">45</text>
<text x="210.2" y="56.6">GND2</text>
<text x="210.2" y="59.1">GND3</text>
<text x="210.2" y="54">GND1</text>
<text x="220.8" y="55.4">33</text>
<text x="220.8" y="58">47</text>
<text x="43.7" y="60.5">20</text>
<text x="43.7" y="63.1">29</text>
<text x="43.7" y="65.6">30</text>
<text x="50.7" y="61.6">PA11</text>
<text x="50.7" y="64.2">PA12</text>
<text x="93.4" y="61.6">PA25/D+</text>
<text x="96.8" y="64.2">PA27</text>
<text x="106.6" y="60.5">46</text>
<text x="106.6" y="63.1">51</text>
<text x="106.6" y="65.6">57</text>
<text x="185.9" y="60.5">52</text>
<text x="192.9" y="61.6">RESET</text>
<text x="210.2" y="61.6">GND4</text>
<text x="220.8" y="60.5">54</text>
<text x="50.7" y="66.7">PA13</text>
<text x="88.6" y="66.7">PA30/SWCLK</text>
<text x="89" y="69.2">PA31/SWDIO</text>
<text x="106.6" y="68.1">58</text>
<text x="43.7" y="83.4">61</text>
<text x="106.6" y="83.4">24</text>
<text x="43.7" y="85.9">62</text>
<text x="43.7" y="88.4">63</text>
<text x="50.7" y="87">PB01</text>
<text x="50.7" y="89.6">PB02</text>
<text x="50.7" y="84.5">PB00</text>
<text x="96.7" y="87">PB12</text>
<text x="96.7" y="89.6">PB13</text>
<text x="96.8" y="84.5">PB11</text>
<text x="106.6" y="85.9">25</text>
<text x="106.6" y="88.4">26</text>
<text x="180.2" y="89.6">IN OUT</text>
<text x="227.7" y="88.4">1</text>
<text x="236.1" y="88.4">2</text>
<text x="43.7" y="91">64</text>
<text x="44.8" y="93.5">5</text>
<text x="50.7" y="92.1">PB03</text>
<text x="50.7" y="94.6">PB04</text>
<text x="96.7" y="92.1">PB14</text>
<text x="96.7" y="94.6">PB15</text>
<text x="106.6" y="91">27</text>
<text x="106.6" y="93.5">28</text>
<text x="180.2" y="94.6">GND</text>
<text x="227.7" y="91">3</text>
<text x="227.7" y="93.5">5</text>
<text x="236.1" y="91">4</text>
<text x="236.1" y="93.5">6</text>
<text x="43.7" y="101.1">10</text>
<text x="44.8" y="96.1">6</text>
<text x="44.8" y="98.6">9</text>
<text x="50.7" y="97.2">PB05</text>
<text x="50.7" y="99.7">PB06</text>
<text x="96.7" y="97.2">PB16</text>
<text x="96.7" y="99.7">PB17</text>
<text x="106.6" y="96.1">39</text>
<text x="106.6" y="98.6">40</text>
<text x="106.6" y="101.1">49</text>
<text x="180.2" y="99.7">EN</text>
<text x="185.1" y="99.7">NC</text>
<text x="227.7" y="96.1">7</text>
<text x="227.7" y="98.6">9</text>
<text x="236.1" y="96.1">8</text>
<text x="236.1" y="98.6">10</text>
<text x="43.7" y="106.2">12</text>
<text x="43.8" y="103.7">11</text>
<text x="50.7" y="102.3">PB07</text>
<text x="50.7" y="104.8">PB08</text>
<text x="50.7" y="107.3">PB09</text>
<text x="96.7" y="102.3">PB22</text>
<text x="96.7" y="104.8">PB23</text>
<text x="96.7" y="107.3">PB30</text>
<text x="106.6" y="103.7">50</text>
<text x="106.6" y="106.2">59</text>
<text x="43.7" y="108.8">23</text>
<text x="50.7" y="109.9">PB10</text>
<text x="96.7" y="109.9">PB31</text>
<text x="106.6" y="108.8">60</text>
<text x="201.1" y="124">A'</text>
<text x="201.5" y="121.5">A</text>
<text x="208.7" y="121.5">B</text>
<text x="208.7" y="124">B'</text>
<text x="58.3" y="131.6">1</text>
<text x="47.8" y="132.7">VBUS</text>
<text x="50.8" y="135.3">D+</text>
<text x="51.4" y="137.8">D-</text>
<text x="58.3" y="134.2">3</text>
<text x="58.3" y="136.7">2</text>
<text x="105.2" y="136.7">4</text>
<text x="109.1" y="137.8">VDD</text>
<text x="30.7" y="141.8">S2</text>
<text x="30.7" y="139.2">S3</text>
<text x="38" y="142.9">P$2</text>
<text x="38" y="140.3">P$3</text>
<text x="48.9" y="142.9">GND</text>
<text x="51.5" y="140.4">ID</text>
<text x="58.3" y="139.2">4</text>
<text x="58.3" y="141.8">5</text>
<text x="105.2" y="139.2">2</text>
<text x="105.2" y="141.8">5</text>
<text x="109.1" y="140.3">CMD</text>
<text x="109.1" y="142.9">CLK</text>
<text x="121.3" y="142.9">WP</text>
<text x="121.7" y="140.4">CD</text>
<text x="127.4" y="139.2">10</text>
<text x="127.4" y="141.8">11</text>
<text x="30.7" y="144.3">S1</text>
<text x="38" y="145.4">P$1</text>
<text x="105.2" y="149.4">7</text>
<text x="119.8" y="148">COM</text>
<text x="127.4" y="146.9">12</text>
<text x="201.1" y="146.9">A'</text>
<text x="201.5" y="144.3">A</text>
<text x="208.7" y="144.3">B</text>
<text x="208.7" y="146.9">B'</text>
<text x="105.2" y="151.9">8</text>
<text x="105.2" y="154.5">9</text>
<text x="109.1" y="150.5">DAT0</text>
<text x="109.1" y="153">DAT1</text>
<text x="109.1" y="155.6">DAT2</text>
<text x="117" y="153">SHIELD</text>
<text x="119.3" y="155.6">VSS1</text>
<text x="127.4" y="154.5">3</text>
<text x="127.4" y="151.9">13</text>
<text x="105.2" y="157">1</text>
<text x="109.1" y="158.1">CD/DAT3 VSS2</text>
<text x="127.4" y="157">6</text>
</g>
</svg>
